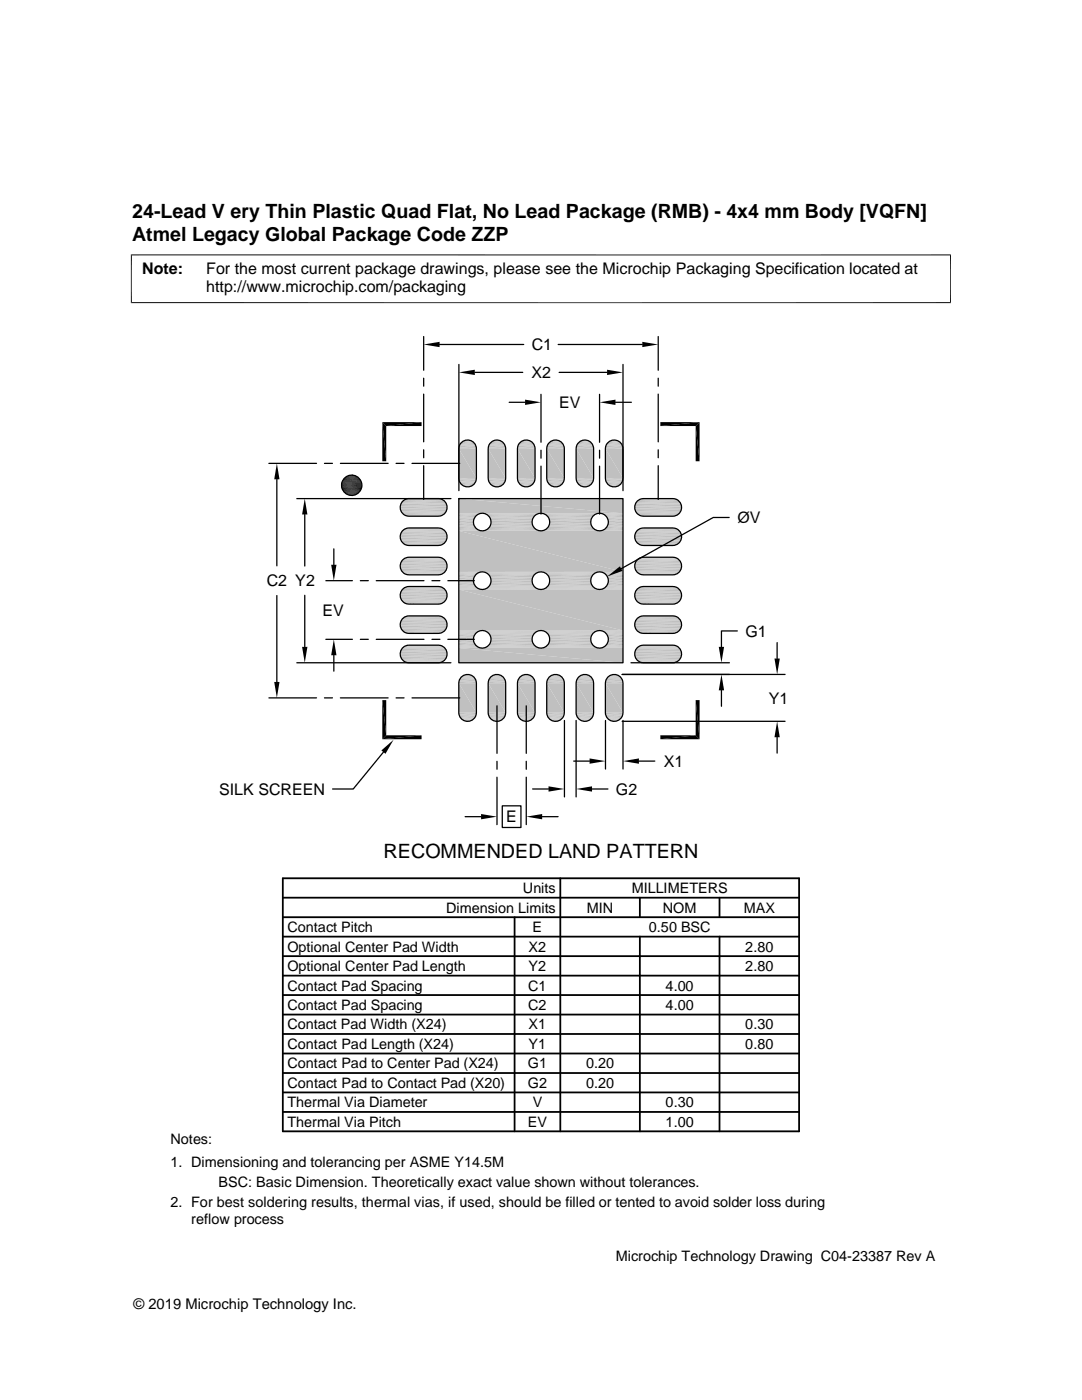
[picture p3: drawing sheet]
<svg xmlns="http://www.w3.org/2000/svg" width="216mm" height="279mm" viewBox="0 0 216 279" stroke-linecap="round" stroke-linejoin="round" font-family="sans-serif">
<g fill="#c0c0c0">
<path d="M122.1 87.9h.9z"/>
<path d="M122.4 87.8l.6 .1z"/>
<path d="M116.2 87.9h1z"/>
<path d="M116.5 87.8l.7 .1z"/>
<path d="M110.4 87.9h.9z"/>
<path d="M110.7 87.8l.6 .1z"/>
<path d="M104.5 87.9h1z"/>
<path d="M104.8 87.8l.7 .1z"/>
<path d="M98.7 87.9h.9z"/>
<path d="M99 87.8l.6 .1z"/>
<path d="M92.8 87.9h1z"/>
<path d="M93.1 87.8l.7 .1z"/>
<path d="M121.8 88l.3-.1 1.2 .1z"/>
<path d="M122.1 87.9l1.2 .1z"/>
<path d="M115.9 88l.3-.1 1.3 .1z"/>
<path d="M116.2 87.9l1.3 .1z"/>
<path d="M110.1 88l.3-.1 1.2 .1z"/>
<path d="M110.4 87.9l1.2 .1z"/>
<path d="M104.2 88l.3-.1 1.3 .1z"/>
<path d="M104.5 87.9l1.3 .1z"/>
<path d="M98.4 88l.3-.1 1.2 .1z"/>
<path d="M98.7 87.9l1.2 .1z"/>
<path d="M92.5 88l.3-.1 1.3 .1z"/>
<path d="M92.8 87.9l1.3 .1z"/>
</g>
<path d="M121.5 88.1h2.1" fill="none" stroke="#c0c0c0" stroke-width=".2"/>
<path d="M121.8 88h1.5l.3 .2z" fill="#c0c0c0"/>
<path d="M115.7 88.1h2.1" fill="none" stroke="#c0c0c0" stroke-width=".2"/>
<path d="M115.9 88h1.6l.3 .2z" fill="#c0c0c0"/>
<path d="M109.8 88.1h2.1" fill="none" stroke="#c0c0c0" stroke-width=".2"/>
<path d="M110.1 88h1.5l.3 .2z" fill="#c0c0c0"/>
<path d="M103.9 88.1h2.2" fill="none" stroke="#c0c0c0" stroke-width=".2"/>
<path d="M104.2 88h1.6l.3 .2z" fill="#c0c0c0"/>
<path d="M98.1 88.1h2.1" fill="none" stroke="#c0c0c0" stroke-width=".2"/>
<path d="M98.4 88h1.5l.3 .2z" fill="#c0c0c0"/>
<path d="M92.2 88.1h2.2" fill="none" stroke="#c0c0c0" stroke-width=".2"/>
<path d="M92.5 88h1.6l.3 .2z" fill="#c0c0c0"/>
<path d="M92 88.3h2.6M97.9 88.3h2.6M103.7 88.3h2.6M109.6 88.3h2.5M115.4 88.3h2.6M121.3 88.3h2.5" fill="none" stroke="#c0c0c0" stroke-width=".23"/>
<path d="M91.8 88.5h3M97.7 88.5h2.9M103.5 88.5h3M109.4 88.5h3M115.2 88.5h3M121.1 88.5h2.9" fill="none" stroke="#c0c0c0" stroke-width=".25"/>
<path d="M91.7 88.8h3.2M97.5 88.8h3.3M103.4 88.8h3.2M109.2 88.8h3.3M115.1 88.8h3.2M120.9 88.8h3.3" fill="none" stroke="#c0c0c0" stroke-width=".28"/>
<path d="M91.5 89.4h3.6M91.6 89.1h3.4M97.4 89.4h3.5M97.4 89.1h3.5M103.3 89.4h3.5M103.3 89.1h3.4M109.1 89.4h3.5M109.1 89.1h3.5M115 89.4h3.4M115 89.1h3.4M120.8 89.4h3.5M120.8 89.1h3.5" fill="none" stroke="#c0c0c0" stroke-width=".32"/>
<g fill="#c0c0c0">
<path d="M120.8 89.6l3.5 5.8h-3.5z"/>
<path d="M120.8 89.6h3.5v5.8z"/>
<path d="M115 89.6l3.4 5.8h-3.4z"/>
<path d="M115 89.6h3.4v5.8z"/>
<path d="M109.1 89.6l3.5 5.8h-3.5z"/>
<path d="M109.1 89.6h3.5v5.8z"/>
<path d="M103.3 89.6l3.5 5.8h-3.5z"/>
<path d="M103.3 89.6h3.5v5.8z"/>
<path d="M97.4 89.6l3.5 5.8h-3.5z"/>
<path d="M97.4 89.6h3.5v5.8z"/>
<path d="M91.5 89.6l3.6 5.8h-3.6z"/>
<path d="M91.5 89.6h3.6v5.8z"/>
</g>
<path d="M91.5 95.6h3.6M91.6 95.9h3.4M97.4 95.6h3.5M97.4 95.9h3.5M103.3 95.6h3.5M103.3 95.9h3.4M109.1 95.6h3.5M109.1 95.9h3.5M115 95.6h3.4M115 95.9h3.4M120.8 95.6h3.5M120.8 95.9h3.5" fill="none" stroke="#c0c0c0" stroke-width=".32"/>
<path d="M91.7 96.2h3.2M91.8 96.5h3M97.5 96.2h3.3M97.7 96.5h2.9M103.4 96.2h3.2M103.5 96.5h3M109.2 96.2h3.3M109.4 96.5h3M115.1 96.2h3.2M115.2 96.5h3M120.9 96.2h3.3M121.1 96.5h2.9" fill="none" stroke="#c0c0c0" stroke-width=".28"/>
<path d="M92 96.7h2.6M97.9 96.7h2.6M103.7 96.7h2.6M109.6 96.7h2.5M115.4 96.7h2.6M121.3 96.7h2.5" fill="none" stroke="#c0c0c0" stroke-width=".21"/>
<path d="M121.5 96.8l1.8 .2h-1.5z" fill="#c0c0c0"/>
<path d="M121.5 96.9h2.1" fill="none" stroke="#c0c0c0" stroke-width=".2"/>
<path d="M115.7 96.8l1.8 .2h-1.6z" fill="#c0c0c0"/>
<path d="M115.7 96.9h2.1" fill="none" stroke="#c0c0c0" stroke-width=".2"/>
<path d="M109.8 96.8l1.8 .2h-1.5z" fill="#c0c0c0"/>
<path d="M109.8 96.9h2.1" fill="none" stroke="#c0c0c0" stroke-width=".2"/>
<path d="M103.9 96.8l1.9 .2h-1.6z" fill="#c0c0c0"/>
<path d="M103.9 96.9h2.2" fill="none" stroke="#c0c0c0" stroke-width=".2"/>
<path d="M98.1 96.8l1.8 .2h-1.5z" fill="#c0c0c0"/>
<path d="M98.1 96.9h2.1" fill="none" stroke="#c0c0c0" stroke-width=".2"/>
<path d="M92.2 96.8l1.9 .2h-1.6z" fill="#c0c0c0"/>
<path d="M92.2 96.9h2.2" fill="none" stroke="#c0c0c0" stroke-width=".2"/>
<g fill="#c0c0c0">
<path d="M121.8 97l1.2 .1z"/>
<path d="M121.8 97h1.5l-.3 .1z"/>
<path d="M115.9 97l1.3 .1z"/>
<path d="M115.9 97h1.6l-.3 .1z"/>
<path d="M110.1 97l1.2 .1z"/>
<path d="M110.1 97h1.5l-.3 .1z"/>
<path d="M104.2 97l1.3 .1z"/>
<path d="M104.2 97h1.6l-.3 .1z"/>
<path d="M98.4 97l1.2 .1z"/>
<path d="M98.4 97h1.5l-.3 .1z"/>
<path d="M92.5 97l1.3 .1z"/>
<path d="M92.5 97h1.6l-.3 .1z"/>
<path d="M122.1 97.1l.6 .1z"/>
<path d="M122.1 97.1h.9z"/>
<path d="M116.2 97.1l.7 .1z"/>
<path d="M116.2 97.1h1z"/>
<path d="M110.4 97.1l.6 .1z"/>
<path d="M110.4 97.1h.9z"/>
<path d="M104.5 97.1l.7 .1z"/>
<path d="M104.5 97.1h1z"/>
<path d="M98.7 97.1l.6 .1z"/>
<path d="M98.7 97.1h.9z"/>
<path d="M92.8 97.1l.7 .1z"/>
<path d="M92.8 97.1h1z"/>
</g>
<g fill="none" stroke="#c0c0c0" stroke-width=".2">
<path d="M80.4 99.9h8.2M80.7 99.7h7.7M81 99.6h7.1M81.3 99.5h6.5M127.2 99.9h8.2M127.5 99.7h7.7M127.8 99.6h7.1M128.1 99.5h6.5M80.4 108.5h8.2M80.4 114.4h8.2M80.4 105.7h8.2M80.4 117.4h8.2"/>
<path d="M80.7 105.5h7.7M80.7 111.4h7.7M80.7 117.3h7.7M80.7 102.8h7.7M80.7 108.7h7.7M80.7 114.5h7.7M81 105.4h7.1M81 111.3h7.1M81 117.1h7.1M81 102.9h7.1M81 108.8h7.1M81 114.6h7.1"/>
<path d="M81.3 103h6.5M81.3 108.8h6.5M81.3 114.7h6.5M81.3 105.4h6.5M81.3 111.2h6.5M81.3 117.1h6.5M127.2 105.7h8.2M127.2 117.4h8.2M127.2 108.5h8.2M127.2 114.4h8.2M127.5 105.5h7.7M127.5 111.4h7.7"/>
<path d="M127.5 117.3h7.7M127.5 102.8h7.7M127.5 108.7h7.7M127.5 114.5h7.7M127.8 105.4h7.1M127.8 111.3h7.1M127.8 117.1h7.1M127.8 102.9h7.1M127.8 108.8h7.1M127.8 114.6h7.1M128.1 105.4h6.5M128.1 111.2h6.5"/>
<path d="M128.1 117.1h6.5M128.1 103h6.5M128.1 108.8h6.5M128.1 114.7h6.5M80.4 126.1h8.2M80.4 131.9h8.2M80.4 123.3h8.2M80.7 123.1h7.7M80.7 128.9h7.7M80.7 120.4h7.7M80.7 126.2h7.7M80.7 132.1h7.7"/>
<path d="M81 123h7.1M81 128.8h7.1M81 120.5h7.1M81 126.3h7.1M81 132.2h7.1M81.3 120.6h6.5M81.3 126.4h6.5M81.3 132.2h6.5M81.3 122.9h6.5M81.3 128.8h6.5M127.2 123.3h8.2M127.2 126.1h8.2"/>
<path d="M127.2 131.9h8.2M127.5 123.1h7.7M127.5 128.9h7.7M127.5 120.4h7.7M127.5 126.2h7.7M127.5 132.1h7.7M127.8 123h7.1M127.8 128.8h7.1M127.8 120.5h7.1M127.8 126.3h7.1M127.8 132.2h7.1M128.1 122.9h6.5"/>
<path d="M128.1 128.8h6.5M128.1 120.6h6.5M128.1 126.4h6.5M128.1 132.2h6.5"/>
</g>
<g fill="none" stroke="#c0c0c0" stroke-width=".23">
<path d="M80.2 102.4h8.7M80.2 114.1h8.7M80.2 120h8.7M80.2 100.1h8.7M80.2 111.8h8.7M80.2 117.6h8.7M127 102.4h8.7M127 114.1h8.7M127 120h8.7M127 100.1h8.7M127 111.8h8.7M127 117.6h8.7"/>
<path d="M80.2 131.7h8.7M80.2 129.3h8.7M127 131.7h8.7M127 129.3h8.7"/>
</g>
<g fill="none" stroke="#c0c0c0" stroke-width=".28">
<path d="M80 100.3h9M80 106.2h9M80 112h9M80 117.9h9M80 102.2h9M80 108h9M80 113.9h9M80 119.7h9M126.8 100.3h9M126.8 106.2h9M126.8 112h9M126.8 117.9h9"/>
<path d="M126.8 102.2h9M126.8 108h9M126.8 113.9h9M126.8 119.7h9M80 123.8h9M80 129.6h9M80 125.6h9M80 131.4h9M126.8 123.8h9M126.8 129.6h9M126.8 125.6h9M126.8 131.4h9"/>
</g>
<g fill="none" stroke="#c0c0c0" stroke-width=".3">
<path d="M79.9 101.9h9.2M79.9 107.7h9.2M79.9 113.6h9.2M79.9 119.4h9.2M79.9 100.6h9.2M79.9 106.5h9.2M79.9 112.3h9.2M79.9 118.2h9.2M126.7 101.9h9.2M126.7 107.7h9.2M126.7 113.6h9.2M126.7 119.4h9.2"/>
<path d="M126.7 100.6h9.2M126.7 106.5h9.2M126.7 112.3h9.2M126.7 118.2h9.2M79.9 125.3h9.2M79.9 131.1h9.2M79.9 124h9.2M79.9 129.9h9.2M126.7 125.3h9.2M126.7 131.1h9.2M126.7 124h9.2M126.7 129.9h9.2"/>
</g>
<g fill="none" stroke="#c0c0c0" stroke-width=".32">
<path d="M79.9 100.9h9.3M79.9 106.8h9.3M79.9 112.6h9.3M79.9 101.6h9.3M79.9 107.1h9.3M79.9 107.4h9.3M79.9 113h9.3M79.9 118.8h9.3M79.9 119.1h9.3M126.7 100.9h9.3M126.7 106.8h9.3M126.7 112.6h9.3"/>
<path d="M126.7 101.6h9.3M126.7 107.1h9.3M126.7 107.4h9.3M126.7 113h9.3M126.7 118.8h9.3M126.7 119.1h9.3M79.9 124.3h9.3M79.9 130.2h9.3M79.9 124.7h9.3M79.9 125h9.3M79.9 130.8h9.3M126.7 124.3h9.3"/>
<path d="M126.7 130.2h9.3M126.7 124.7h9.3M126.7 125h9.3M126.7 130.8h9.3"/>
</g>
<path d="M79.9 118.5h9.3M79.9 101.3h9.3M79.9 113.3h9.3M126.7 118.5h9.3M126.7 101.3h9.3M126.7 113.3h9.3M79.9 130.5h9.3M126.7 130.5h9.3" fill="none" stroke="#c0c0c0" stroke-width=".34"/>
<path d="M80.4 102.7h8.2M80.4 111.6h8.2M127.2 111.6h8.2M127.2 102.7h8.2M80.4 120.2h8.2M80.4 129.1h8.2M127.2 129.1h8.2M127.2 120.2h8.2" fill="none" stroke="#c0c0c0" stroke-width=".21"/>
<path d="M80.2 108.3h8.7M80.2 105.9h8.7M127 108.3h8.7M127 105.9h8.7M80.2 125.8h8.7M80.2 123.5h8.7M127 125.8h8.7M127 123.5h8.7" fill="none" stroke="#c0c0c0" stroke-width=".25"/>
<g fill="#c0c0c0">
<path d="M122.1 134.7h.9z"/>
<path d="M122.4 134.6l.6 .1z"/>
<path d="M116.2 134.7h1z"/>
<path d="M116.5 134.6l.7 .1z"/>
<path d="M110.4 134.7h.9z"/>
<path d="M110.7 134.6l.6 .1z"/>
<path d="M104.5 134.7h1z"/>
<path d="M104.8 134.6l.7 .1z"/>
<path d="M98.7 134.7h.9z"/>
<path d="M99 134.6l.6 .1z"/>
<path d="M92.8 134.7h1z"/>
<path d="M93.1 134.6l.7 .1z"/>
<path d="M121.8 134.8l.3-.1 1.2 .1z"/>
<path d="M122.1 134.7l1.2 .1z"/>
<path d="M115.9 134.8l.3-.1 1.3 .1z"/>
<path d="M116.2 134.7l1.3 .1z"/>
<path d="M110.1 134.8l.3-.1 1.2 .1z"/>
<path d="M110.4 134.7l1.2 .1z"/>
<path d="M104.2 134.8l.3-.1 1.3 .1z"/>
<path d="M104.5 134.7l1.3 .1z"/>
<path d="M98.4 134.8l.3-.1 1.2 .1z"/>
<path d="M98.7 134.7l1.2 .1z"/>
<path d="M92.5 134.8l.3-.1 1.3 .1z"/>
<path d="M92.8 134.7l1.3 .1z"/>
</g>
<path d="M121.5 134.9h2.1" fill="none" stroke="#c0c0c0" stroke-width=".2"/>
<path d="M121.8 134.8h1.5l.3 .2z" fill="#c0c0c0"/>
<path d="M115.7 134.9h2.1" fill="none" stroke="#c0c0c0" stroke-width=".2"/>
<path d="M115.9 134.8h1.6l.3 .2z" fill="#c0c0c0"/>
<path d="M109.8 134.9h2.1" fill="none" stroke="#c0c0c0" stroke-width=".2"/>
<path d="M110.1 134.8h1.5l.3 .2z" fill="#c0c0c0"/>
<path d="M103.9 134.9h2.2" fill="none" stroke="#c0c0c0" stroke-width=".2"/>
<path d="M104.2 134.8h1.6l.3 .2z" fill="#c0c0c0"/>
<path d="M98.1 134.9h2.1" fill="none" stroke="#c0c0c0" stroke-width=".2"/>
<path d="M98.4 134.8h1.5l.3 .2z" fill="#c0c0c0"/>
<path d="M92.2 134.9h2.2" fill="none" stroke="#c0c0c0" stroke-width=".2"/>
<path d="M92.5 134.8h1.6l.3 .2z" fill="#c0c0c0"/>
<path d="M92 135.1h2.6M97.9 135.1h2.6M103.7 135.1h2.6M109.6 135.1h2.5M115.4 135.1h2.6M121.3 135.1h2.5" fill="none" stroke="#c0c0c0" stroke-width=".21"/>
<path d="M91.7 135.6h3.2M91.8 135.3h3M97.5 135.6h3.3M97.7 135.3h2.9M103.4 135.6h3.2M103.5 135.3h3M109.2 135.6h3.3M109.4 135.3h3M115.1 135.6h3.2M115.2 135.3h3M120.9 135.6h3.3M121.1 135.3h2.9" fill="none" stroke="#c0c0c0" stroke-width=".28"/>
<path d="M91.5 136.2h3.6M91.6 135.9h3.4M97.4 136.2h3.5M97.4 135.9h3.5M103.3 136.2h3.5M103.3 135.9h3.4M109.1 136.2h3.5M109.1 135.9h3.5M115 136.2h3.4M115 135.9h3.4M120.8 136.2h3.5M120.8 135.9h3.5" fill="none" stroke="#c0c0c0" stroke-width=".32"/>
<g fill="#c0c0c0">
<path d="M120.8 136.4l3.5 5.8h-3.5z"/>
<path d="M120.8 136.4h3.5v5.8z"/>
<path d="M115 136.4l3.4 5.8h-3.4z"/>
<path d="M115 136.4h3.4v5.8z"/>
<path d="M109.1 136.4l3.5 5.8h-3.5z"/>
<path d="M109.1 136.4h3.5v5.8z"/>
<path d="M103.3 136.4l3.5 5.8h-3.5z"/>
<path d="M103.3 136.4h3.5v5.8z"/>
<path d="M97.4 136.4l3.5 5.8h-3.5z"/>
<path d="M97.4 136.4h3.5v5.8z"/>
<path d="M91.5 136.4l3.6 5.8h-3.6z"/>
<path d="M91.5 136.4h3.6v5.8z"/>
</g>
<path d="M91.5 142.4h3.6M91.6 142.7h3.4M97.4 142.4h3.5M97.4 142.7h3.5M103.3 142.4h3.5M103.3 142.7h3.4M109.1 142.4h3.5M109.1 142.7h3.5M115 142.4h3.4M115 142.7h3.4M120.8 142.4h3.5M120.8 142.7h3.5" fill="none" stroke="#c0c0c0" stroke-width=".32"/>
<path d="M91.7 143h3.2M97.5 143h3.3M103.4 143h3.2M109.2 143h3.3M115.1 143h3.2M120.9 143h3.3" fill="none" stroke="#c0c0c0" stroke-width=".28"/>
<path d="M91.8 143.3h3M97.7 143.3h2.9M103.5 143.3h3M109.4 143.3h3M115.2 143.3h3M121.1 143.3h2.9" fill="none" stroke="#c0c0c0" stroke-width=".25"/>
<path d="M92 143.5h2.6M97.9 143.5h2.6M103.7 143.5h2.6M109.6 143.5h2.5M115.4 143.5h2.6M121.3 143.5h2.5" fill="none" stroke="#c0c0c0" stroke-width=".23"/>
<path d="M121.5 143.6l1.8 .2h-1.5z" fill="#c0c0c0"/>
<path d="M121.5 143.7h2.1" fill="none" stroke="#c0c0c0" stroke-width=".2"/>
<path d="M115.7 143.6l1.8 .2h-1.6z" fill="#c0c0c0"/>
<path d="M115.7 143.7h2.1" fill="none" stroke="#c0c0c0" stroke-width=".2"/>
<path d="M109.8 143.6l1.8 .2h-1.5z" fill="#c0c0c0"/>
<path d="M109.8 143.7h2.1" fill="none" stroke="#c0c0c0" stroke-width=".2"/>
<path d="M103.9 143.6l1.9 .2h-1.6z" fill="#c0c0c0"/>
<path d="M103.9 143.7h2.2" fill="none" stroke="#c0c0c0" stroke-width=".2"/>
<path d="M98.1 143.6l1.8 .2h-1.5z" fill="#c0c0c0"/>
<path d="M98.1 143.7h2.1" fill="none" stroke="#c0c0c0" stroke-width=".2"/>
<path d="M92.2 143.6l1.9 .2h-1.6z" fill="#c0c0c0"/>
<path d="M92.2 143.7h2.2" fill="none" stroke="#c0c0c0" stroke-width=".2"/>
<g fill="#c0c0c0">
<path d="M121.8 143.8l1.2 .1z"/>
<path d="M121.8 143.8h1.5l-.3 .1z"/>
<path d="M115.9 143.8l1.3 .1z"/>
<path d="M115.9 143.8h1.6l-.3 .1z"/>
<path d="M110.1 143.8l1.2 .1z"/>
<path d="M110.1 143.8h1.5l-.3 .1z"/>
<path d="M104.2 143.8l1.3 .1z"/>
<path d="M104.2 143.8h1.6l-.3 .1z"/>
<path d="M98.4 143.8l1.2 .1z"/>
<path d="M98.4 143.8h1.5l-.3 .1z"/>
<path d="M92.5 143.8l1.3 .1z"/>
<path d="M92.5 143.8h1.6l-.3 .1z"/>
<path d="M122.1 143.9l.6 .1z"/>
<path d="M122.1 143.9h.9z"/>
<path d="M116.2 143.9l.7 .1z"/>
<path d="M116.2 143.9h1z"/>
<path d="M110.4 143.9l.6 .1z"/>
<path d="M110.4 143.9h.9z"/>
<path d="M104.5 143.9l.7 .1z"/>
<path d="M104.5 143.9h1z"/>
<path d="M98.7 143.9l.6 .1z"/>
<path d="M98.7 143.9h.9z"/>
<path d="M92.8 143.9l.7 .1z"/>
<path d="M92.8 143.9h1z"/>
<path d="M91.5 99.5l32.8 2.9h-32.8z"/>
<path d="M91.5 99.5h32.8v2.9z"/>
</g>
<g fill="none" stroke="#c0c0c0" stroke-width=".2">
<path d="M91.5 102.5h4.6M91.5 102.6h4.3M91.5 102.7h3.9M91.5 105.7h3.9M91.5 105.8h4.3M91.5 105.9h4.6M96.4 105.9h11.4M96.4 102.5h11.4M96.7 105.8h10.7M96.7 102.6h10.7M97 105.7h10.1M97 102.7h10.1"/>
<path d="M108.1 105.9h11.4M108.1 102.5h11.4M108.4 105.8h10.7M108.4 102.6h10.7M108.7 105.7h10.2M108.7 102.7h10.2M119.8 105.9h4.5M119.8 102.5h4.5M120.1 105.8h4.2M120.1 102.6h4.2M120.4 105.7h3.9M120.4 102.7h3.9"/>
</g>
<path d="M91.5 102.9h3.7M91.5 105.5h3.7M97.3 102.9h9.6M97.3 105.5h9.6M109 102.9h9.6M109 105.5h9.6M120.7 102.9h3.6M120.7 105.5h3.6" fill="none" stroke="#c0c0c0" stroke-width=".21"/>
<path d="M91.5 103.1h3.4M91.5 103.4h3.2M97.5 103.1h9.1M97.7 103.4h8.7M109.2 103.1h9.1M109.4 103.4h8.7M120.9 103.1h3.4M121.1 103.4h3.2" fill="none" stroke="#c0c0c0" stroke-width=".28"/>
<path d="M91.5 103.7h3.1M91.5 104h3M97.9 103.7h8.4M98 104h8.2M109.6 103.7h8.4M109.6 104h8.3M121.3 103.7h3M121.3 104h3" fill="none" stroke="#c0c0c0" stroke-width=".32"/>
<path d="M91.5 104.4h3M98 104.4h8.2M109.6 104.4h8.3M121.3 104.4h3" fill="none" stroke="#c0c0c0" stroke-width=".34"/>
<path d="M91.5 104.7h3.1M91.5 105h3.2M97.7 105h8.7M97.9 104.7h8.4M109.4 105h8.7M109.6 104.7h8.4M121.1 105h3.2M121.3 104.7h3" fill="none" stroke="#c0c0c0" stroke-width=".3"/>
<path d="M91.5 105.2h3.4M97.5 105.2h9.1M109.2 105.2h9.1M120.9 105.2h3.4" fill="none" stroke="#c0c0c0" stroke-width=".25"/>
<g fill="#c0c0c0">
<path d="M91.5 105.9l32.8 8.2h-32.8z"/>
<path d="M91.5 105.9h32.8v8.2z"/>
</g>
<g fill="none" stroke="#c0c0c0" stroke-width=".2">
<path d="M91.5 114.2h4.6M91.5 114.3h4.3M91.5 114.4h3.9M91.5 117.4h3.9M91.5 117.5h4.3M91.5 117.6h4.6M96.4 117.6h11.4M96.4 114.2h11.4M96.7 117.5h10.7M96.7 114.3h10.7M97 117.4h10.1M97 114.4h10.1"/>
<path d="M108.1 117.6h11.4M108.1 114.2h11.4M108.4 117.5h10.7M108.4 114.3h10.7M108.7 117.4h10.2M108.7 114.4h10.2M119.8 117.6h4.5M119.8 114.2h4.5M120.1 117.5h4.2M120.1 114.3h4.2M120.4 117.4h3.9M120.4 114.4h3.9"/>
</g>
<path d="M91.5 114.6h3.7M91.5 117.2h3.7M97.3 114.6h9.6M97.3 117.2h9.6M109 114.6h9.6M109 117.2h9.6M120.7 114.6h3.6M120.7 117.2h3.6" fill="none" stroke="#c0c0c0" stroke-width=".21"/>
<path d="M91.5 114.8h3.4M91.5 116.9h3.4M97.5 114.8h9.1M97.5 116.9h9.1M109.2 114.8h9.1M109.2 116.9h9.1M120.9 114.8h3.4M120.9 116.9h3.4" fill="none" stroke="#c0c0c0" stroke-width=".25"/>
<path d="M91.5 115.1h3.2M91.5 116.7h3.2M97.7 116.7h8.7M97.7 115.1h8.7M109.4 116.7h8.7M109.4 115.1h8.7M121.1 115.1h3.2M121.1 116.7h3.2" fill="none" stroke="#c0c0c0" stroke-width=".3"/>
<g fill="none" stroke="#c0c0c0" stroke-width=".32">
<path d="M91.5 115.4h3.1M91.5 115.7h3M91.5 116h3M91.5 116.4h3.1M97.9 116.4h8.4M97.9 115.4h8.4M98 115.7h8.2M98 116h8.2M109.6 115.4h8.4M109.6 116.4h8.4M109.6 116h8.3M109.6 115.7h8.3"/>
<path d="M121.3 116.4h3M121.3 115.4h3M121.3 115.7h3M121.3 116h3"/>
</g>
<g fill="#c0c0c0">
<path d="M91.5 117.6l32.8 8.2h-32.8z"/>
<path d="M91.5 117.6h32.8v8.2z"/>
</g>
<g fill="none" stroke="#c0c0c0" stroke-width=".2">
<path d="M91.5 125.9h4.6M91.5 126h4.3M91.5 126.1h3.9M91.5 129.1h3.9M91.5 129.2h4.3M91.5 129.3h4.6M96.4 129.3h11.4M96.4 125.9h11.4M96.7 129.2h10.7M96.7 126h10.7M97 129.1h10.1M97 126.1h10.1"/>
<path d="M108.1 129.3h11.4M108.1 125.9h11.4M108.4 129.2h10.7M108.4 126h10.7M108.7 129.1h10.2M108.7 126.1h10.2M119.8 129.3h4.5M119.8 125.9h4.5M120.1 129.2h4.2M120.1 126h4.2M120.4 129.1h3.9M120.4 126.1h3.9"/>
</g>
<path d="M91.5 126.3h3.7M91.5 128.9h3.7M97.3 126.3h9.6M97.3 128.9h9.6M109 126.3h9.6M109 128.9h9.6M120.7 126.3h3.6M120.7 128.9h3.6" fill="none" stroke="#c0c0c0" stroke-width=".21"/>
<path d="M91.5 126.5h3.4M97.5 126.5h9.1M109.2 126.5h9.1M120.9 126.5h3.4" fill="none" stroke="#c0c0c0" stroke-width=".25"/>
<path d="M91.5 126.8h3.2M91.5 127.1h3.1M97.7 126.8h8.7M97.9 127.1h8.4M109.4 126.8h8.7M109.6 127.1h8.4M121.1 126.8h3.2M121.3 127.1h3" fill="none" stroke="#c0c0c0" stroke-width=".3"/>
<path d="M91.5 127.4h3M98 127.4h8.2M109.6 127.4h8.3M121.3 127.4h3" fill="none" stroke="#c0c0c0" stroke-width=".34"/>
<path d="M91.5 127.8h3M91.5 128.1h3.1M97.9 128.1h8.4M98 127.8h8.2M109.6 128.1h8.4M109.6 127.8h8.3M121.3 128.1h3M121.3 127.8h3" fill="none" stroke="#c0c0c0" stroke-width=".32"/>
<path d="M91.5 128.4h3.2M91.5 128.6h3.4M97.5 128.6h9.1M97.7 128.4h8.7M109.2 128.6h9.1M109.4 128.4h8.7M120.9 128.6h3.4M121.1 128.4h3.2" fill="none" stroke="#c0c0c0" stroke-width=".28"/>
<g fill="#c0c0c0">
<path d="M91.5 129.3l32.8 3h-32.8z"/>
<path d="M91.5 129.3h32.8v3z"/>
</g>
<g fill="none" stroke="#000" stroke-width=".25">
<path d="M84.5 67.2v6.7M84.5 75.5v1.6M84.5 78.7v9.5M87.7 68.7h16.8M91.6 72.7v25.2M94.7 74.3h9.6M107.9 78.7v9.6M111.4 68.7h16.8M111.6 74.3h9.5M119.6 78.7v9.6M124.3 72.7v25.2M131.3 67.2v6.7"/>
<path d="M131.3 75.5v1.6M131.3 78.7v9.5M53.7 92.5h9.5M55.2 95.7v17.2M59.2 99.5h30.8M64.7 92.5h1.6M67.9 92.5h9.5M79 92.5h1.6M80.5 99.9l.5-.3 .6-.1h5.9a1.76 1.76 0 0 1 1.7 1.8 1.76 1.76 0 0 1-1.7 1.7h-5.9a1.76 1.76 0 0 1-1.6-1.1 1.76 1.76 0 0 1 .5-2zM82.2 92.5h9.5M84.5 89.8v1.6M84.5 92.9v6.8"/>
<path d="M91.5 99.5h32.8v32.8h-32.8zM91.5 99.5h.1M92.1 88.3a1.76 1.76 0 0 1 1.9-.3 1.76 1.76 0 0 1 1.1 1.6v5.8a1.76 1.76 0 0 1-1.8 1.8 1.76 1.76 0 0 1-1.8-1.8v-5.8l.2-.8zM98 88.3a1.75 1.75 0 0 1 1.9-.3 1.75 1.75 0 0 1 1 1.6v5.8a1.75 1.75 0 0 1-1.7 1.8 1.75 1.75 0 0 1-1.8-1.8v-5.8l.2-.8zM101.6 80.3h3.2M103.8 88.3a1.76 1.76 0 0 1 1.9-.3 1.76 1.76 0 0 1 1.1 1.6v5.8a1.76 1.76 0 0 1-1.8 1.8 1.76 1.76 0 0 1-1.7-1.8v-5.8l.1-.8zM107.9 89.9v1.5M107.9 93v9.6M109.7 88.3a1.76 1.76 0 0 1 1.9-.3 1.76 1.76 0 0 1 1 1.6v5.8a1.76 1.76 0 0 1-1.8 1.8 1.76 1.76 0 0 1-1.7-1.8v-5.8l.2-.8zM115.5 88.3a1.74 1.74 0 0 1 1.9-.3 1.74 1.74 0 0 1 1 1.6v5.8a1.75 1.75 0 0 1-1.7 1.8 1.75 1.75 0 0 1-1.7-1.8v-5.8l.1-.8zM119.6 89.9v1.5M119.6 93v9.6"/>
<path d="M121.4 88.3a1.76 1.76 0 0 1 1.9-.3 1.76 1.76 0 0 1 1 1.6v5.8a1.76 1.76 0 0 1-1.7 1.8 1.76 1.76 0 0 1-1.8-1.8v-5.8l.2-.8zM122.8 80.3h3.2M131.3 89.8v1.6M131.3 92.9v6.8M55.2 118.9v17.2M60.8 102.7v10.3M60.8 118.8v10.3M65 115.9h5.3M66.6 109.5v3.2M71.9 115.9h1.6M75.1 115.9h9.5M80.5 111.6l.5-.3 .6-.1h5.9a1.76 1.76 0 0 1 1.7 1.8 1.76 1.76 0 0 1-1.7 1.7h-5.9a1.76 1.76 0 0 1-1.6-1.1 1.76 1.76 0 0 1 .5-2z"/>
<path d="M80.5 105.8l.5-.3 .6-.1h5.9a1.75 1.75 0 0 1 1.7 1.7 1.75 1.75 0 0 1-1.7 1.8h-5.9a1.75 1.75 0 0 1-1.6-1.2 1.75 1.75 0 0 1 .5-1.9zM80.5 117.5l.5-.3 .6-.1h5.9a1.76 1.76 0 0 1 1.7 1.7 1.76 1.76 0 0 1-1.7 1.8h-5.9a1.76 1.76 0 0 1-1.6-1.2 1.76 1.76 0 0 1 .5-1.9zM86.2 115.9h1.6M89.4 115.9h5.3M127 106.1l.4-.4 1-.3h5.9a1.75 1.75 0 0 1 1.7 1.7 1.75 1.75 0 0 1-1.7 1.8h-5.9a1.75 1.75 0 0 1-1.6-1 1.75 1.75 0 0 1 .2-1.8zM127 111.9l.4-.4 1-.3h5.9a1.76 1.76 0 0 1 1.7 1.8 1.76 1.76 0 0 1-1.7 1.7h-5.9a1.76 1.76 0 0 1-1.6-.9 1.76 1.76 0 0 1 .2-1.9zM127 117.8l.4-.5 1-.2h5.9a1.76 1.76 0 0 1 1.7 1.7 1.76 1.76 0 0 1-1.7 1.8h-5.9a1.76 1.76 0 0 1-1.6-1 1.76 1.76 0 0 1 .2-1.8zM127 100.2l.4-.4 1-.3h5.9a1.76 1.76 0 0 1 1.7 1.8 1.76 1.76 0 0 1-1.7 1.7h-5.9a1.76 1.76 0 0 1-1.6-1 1.76 1.76 0 0 1 .2-1.8zM145.5 103.3h-3.2l-18.3 10.2M53.7 139.3h9.5M59.2 132.3h30.8M64.7 139.3h1.6"/>
<path d="M65 127.6h5.3M66.6 130.8v3.1M67.9 139.3h9.5M71.9 127.6h1.6M75.1 127.6h9.5M79 139.3h1.6M80.5 129.2l.5-.3 .6-.1h5.9a1.76 1.76 0 0 1 1.7 1.7 1.76 1.76 0 0 1-1.7 1.8h-5.9a1.76 1.76 0 0 1-1.6-1.2 1.76 1.76 0 0 1 .5-1.9zM80.5 123.3l.5-.3 .6-.1h5.9a1.75 1.75 0 0 1 1.7 1.8 1.75 1.75 0 0 1-1.7 1.7h-5.9a1.74 1.74 0 0 1-1.6-1.1 1.74 1.74 0 0 1 .5-2zM82.2 139.3h9.5M86.2 127.6h1.6M89.4 127.6h5.3M92.2 135a1.76 1.76 0 0 1 1.9-.2 1.76 1.76 0 0 1 1 1.6v5.8a1.76 1.76 0 0 1-1.8 1.8 1.76 1.76 0 0 1-1.8-1.8v-5.8l.3-1z"/>
<path d="M98.1 134.9a1.75 1.75 0 0 1 1.8-.1 1.75 1.75 0 0 1 1 1.6v5.8a1.75 1.75 0 0 1-1.7 1.8 1.75 1.75 0 0 1-1.8-1.8v-5.8l.3-1zM104 134.9a1.76 1.76 0 0 1 1.8-.1 1.76 1.76 0 0 1 1 1.6v5.8a1.76 1.76 0 0 1-1.8 1.8 1.76 1.76 0 0 1-1.7-1.8v-5.8l.2-1zM109.8 135a1.76 1.76 0 0 1 1.8-.2 1.76 1.76 0 0 1 1 1.6v5.8a1.76 1.76 0 0 1-1.8 1.8 1.76 1.76 0 0 1-1.7-1.8v-5.8l.3-1zM115.7 135a1.75 1.75 0 0 1 1.8-.2 1.75 1.75 0 0 1 .9 1.6v5.8a1.75 1.75 0 0 1-1.7 1.8 1.75 1.75 0 0 1-1.7-1.8v-5.8l.3-1zM121.5 134.9a1.76 1.76 0 0 1 1.8-.1 1.76 1.76 0 0 1 1 1.6v5.8a1.76 1.76 0 0 1-1.7 1.8 1.76 1.76 0 0 1-1.8-1.8v-5.8l.3-1zM124.1 134.6h32.6M125.9 132.3h19.6M127 129.5l.4-.4 1-.3h5.9a1.76 1.76 0 0 1 1.7 1.7 1.76 1.76 0 0 1-1.7 1.8h-5.9a1.76 1.76 0 0 1-1.6-1 1.76 1.76 0 0 1 .2-1.8zM127 123.6l.4-.4 1-.3h5.9a1.75 1.75 0 0 1 1.7 1.8 1.75 1.75 0 0 1-1.7 1.7h-5.9a1.74 1.74 0 0 1-1.6-1 1.74 1.74 0 0 1 .2-1.8zM144 137.8v3.1M147.1 125.9h-3.1v3.2M155.1 128.2v3.2"/>
<path d="M76.5 150.1l-6 7.4h-4.1M99.2 140.9v9.4M99.2 151.9v1.6M99.2 155.1v9.5M105 140.9v9.4M105 151.9v1.6M105 155.1v9.5M106.3 157.5h3.2M112.6 143.8v15.2M114.5 151.9h3.1M115 143.8v15.2M118.1 157.5h3.2"/>
<path d="M120.8 143.8v9.7M124.1 144h32.6M124.3 143.8v9.7M127.5 151.9h3.2M155.1 147.1v3.2M92.8 163h3.2M100.2 160.8h3.7v4.3h-3.7zM108.2 163h3.2"/>
<circle cx="70.2" cy="96.8" r="2.03"/>
<circle cx="96.2" cy="115.9" r="1.76"/>
<circle cx="96.2" cy="104.2" r="1.75"/>
<circle cx="107.9" cy="115.9" r="1.76"/>
<circle cx="107.9" cy="104.2" r="1.76"/>
<circle cx="119.6" cy="115.9" r="1.76"/>
<circle cx="119.6" cy="104.2" r="1.76"/>
<circle cx="96.2" cy="127.6" r="1.75"/>
<circle cx="107.9" cy="127.6" r="1.76"/>
<circle cx="119.6" cy="127.6" r="1.76"/>
</g>
<g fill="none" stroke="#000" stroke-width=".36">
<path d="M56.4 179.2h103M56.4 175.3h103v50.5h-103zM111.8 175.3v50.5M127.7 179.2v3.8M143.6 179.2v3.8M56.4 183h103M56.4 190.8h103M56.4 186.9h103M56.4 194.7h103M56.4 198.6h103M102.7 183v42.8M127.7 186.9v38.9"/>
<path d="M143.6 186.9v38.9M56.4 202.5h103M56.4 206.4h103M56.4 218h103M56.4 210.2h103M56.4 214.1h103M56.4 221.9h103"/>
</g>
<g fill="#000">
<path d="M84.5 68.7l3.2-.5v1.1zM91.6 74.3l3.1-.5v1zM104.8 79.8l3.1 .5-3.1 .5zM121.1 73.8l3.2 .5-3.2 .5zM119.6 80.3l3.2-.5v1zM128.2 68.2l3.1 .5-3.1 .6zM55.2 92.5l.6 3.2h-1.1zM69.2 98.6l1.8 .1zM69.4 95l1.8 .1zM69.4 98.7l1.4 .1zM69.4 98.7h1.6zM69.4 95h1.6z"/>
<path d="M69.5 94.9l1.5 .1zM69.5 98.8h1.2zM69.5 98.8h1.3zM69.5 94.9h1.3zM69.7 94.9h1.1zM69.7 98.8h.7zM69.7 98.8h1zM69.7 94.9h1zM69.9 94.8l.8 .1zM69.9 98.8h.5zM69.9 94.8h.5zM76.3 84.2l.8 7.9h-.8z"/>
<path d="M76.3 84.2h7.8l-7 .8zM76.3 84.2l.8 .8v7.1zM77.1 85l7-.8v.8zM131.8 84.2h7.8l-7.8 .8zM131.8 85l7.8-.8-.8 .8zM138.8 85l.8 7.1h-.8zM138.8 85l.8-.8v7.9zM60.8 99.5l.5 3.2h-1zM66.1 112.7h1l-.5 3.2zM121.2 115l2.5-2 .5 .9zM54.7 136.1h1.1l-.6 3.2zM60.3 129.1h1l-.5 3.2z"/>
<path d="M66.6 127.6l.5 3.2h-1zM138.8 139.7l.8 7.8-.8-.8zM138.8 139.7h.8v7.8zM144 134.6l.5 3.2h-1.1zM143.4 129.1h1.1l-.5 3.2zM154.5 131.4h1.1l-.5 3.2zM76.1 149.8l2.4-2.2-1.6 2.8zM76.3 139.7l.8 7-.8 .8zM76.3 139.7h.8v7zM76.3 147.5l7.8-.8v.8zM76.3 147.5l.8-.8h7zM109.5 156.9l3.1 .6-3.1 .5z"/>
<path d="M117.6 151.4l3.2 .5-3.2 .5zM115 157.5l3.1-.6v1.1zM124.3 151.9l3.2-.5v1zM131.8 146.7h7l-7 .8zM131.8 147.5l7-.8 .8 .8zM155.1 144l.5 3.1h-1.1zM96 162.5l3.2 .5-3.2 .5zM105 163l3.2-.5v1z"/>
</g>
<g fill="none" stroke="#000" stroke-width=".2">
<path d="M26.1 50.9h163.7M26.2 50.8v9.7M189.7 50.8v9.7M26.1 60.4h163.7M68.2 96.7h4M68.2 97.1h4M68.2 96.6h4M68.2 96.4h4M68.2 97.3h4M68.2 96.2h3.9M68.2 97.5h3.9M68.3 97.7h3.8"/>
<path d="M68.3 96h3.8M68.4 97.9h3.6M68.4 95.8h3.6M68.5 95.7h3.4M68.5 98h3.4M68.6 98.2h3.2M68.6 95.5h3.2M68.7 95.4h2.9M68.7 98.3h2.9M68.9 98.4h2.6M68.9 95.3h2.6M69 95.1h2.4"/>
<path d="M69 98.6h2.4M69.2 95h2M69.2 98.7h2"/>
</g>
<path d="M68.2 96.9h4" fill="none" stroke="#000" stroke-width=".21"/>
<g font-size="3.9">
<text x="26.4" y="43.5">24-Lead V ery Thin Plastic Quad Flat, No Lead Package (RMB) - 4x4 mm Body [VQFN]</text>
<text x="26.4" y="48">Atmel Legacy Global Package Code ZZP</text>
<text x="76.5" y="171.1">RECOMMENDED LAND PATTERN</text>
</g>
<g font-size="3.2">
<text x="28.4" y="54.6">Note:</text>
<text x="41.1" y="54.6">For the most current package drawings, please see the Microchip Packaging Specification located at</text>
<text x="41.1" y="58.3">http://www.microchip.com/packaging</text>
<text x="106.1" y="69.9">C1</text>
<text x="106.1" y="75.5">X2</text>
<text x="111.5" y="81.4">EV</text>
<text x="147.2" y="104.4">ØV</text>
<text x="53.2" y="117">C2 Y2</text>
<text x="64.4" y="122.9">EV</text>
<text x="148.7" y="127">G1</text>
<text x="153.4" y="140.4">Y1</text>
<text x="132.4" y="153">X1</text>
<text x="43.7" y="158.6">SILK SCREEN</text>
<text x="122.9" y="158.6">G2</text>
<text x="101" y="164.1">E</text>
</g>
<g font-size="2.9">
<text x="104.3" y="178.2">Units</text>
<text x="126" y="178.2">MILLIMETERS</text>
<text x="89" y="182.1">Dimension Limits</text>
<text x="117.1" y="182.1">MIN</text>
<text x="132.3" y="182.1">NOM</text>
<text x="148.4" y="182.1">MAX</text>
<text x="57.3" y="189.9">Optional Center Pad Width</text>
<text x="57.3" y="186">Contact Pitch</text>
<text x="105.5" y="189.9">X2</text>
<text x="106.3" y="186">E</text>
<text x="129.5" y="186">0.50 BSC</text>
<text x="148.7" y="189.9">2.80</text>
<text x="57.3" y="193.8">Optional Center Pad Length</text>
<text x="57.3" y="197.7">Contact Pad Spacing</text>
<text x="105.4" y="197.7">C1</text>
<text x="105.5" y="193.8">Y2</text>
<text x="132.8" y="197.7">4.00</text>
<text x="148.7" y="193.8">2.80</text>
<text x="57.3" y="201.6">Contact Pad Spacing</text>
<text x="105.4" y="201.6">C2</text>
<text x="132.8" y="201.6">4.00</text>
<text x="57.3" y="209.3">Contact Pad Length (X24)</text>
<text x="57.3" y="205.4">Contact Pad Width (X24)</text>
<text x="105.5" y="209.3">Y1</text>
<text x="105.5" y="205.4">X1</text>
<text x="148.7" y="209.3">0.80</text>
<text x="148.7" y="205.4">0.30</text>
<text x="57.3" y="213.2">Contact Pad to Center Pad (X24)</text>
<text x="105.3" y="213.2">G1</text>
<text x="116.9" y="213.2">0.20</text>
<text x="57.3" y="221">Thermal Via Diameter</text>
<text x="57.3" y="217.1">Contact Pad to Contact Pad (X20)</text>
<text x="105.3" y="217.1">G2</text>
<text x="106.3" y="221">V</text>
<text x="117" y="217.1">0.20</text>
<text x="132.8" y="221">0.30</text>
<text x="57.3" y="224.9">Thermal Via Pitch</text>
<text x="105.3" y="224.9">EV</text>
<text x="132.8" y="224.9">1.00</text>
<text x="34" y="228.3">Notes:</text>
<text x="34" y="232.9">1. Dimensioning and tolerancing per ASME Y14.5M</text>
<text x="43.6" y="236.9">BSC: Basic Dimension. Theoretically exact value shown without tolerances.</text>
<text x="34" y="241">2. For best soldering results, thermal vias, if used, should be filled or tented to avoid solder loss during</text>
<text x="38.1" y="244.3">reflow process</text>
<text x="122.9" y="251.7">Microchip Technology Drawing C04-23387 Rev A</text>
<text x="26.6" y="261.3">© 2019 Microchip Technology Inc.</text>
</g>
</svg>
